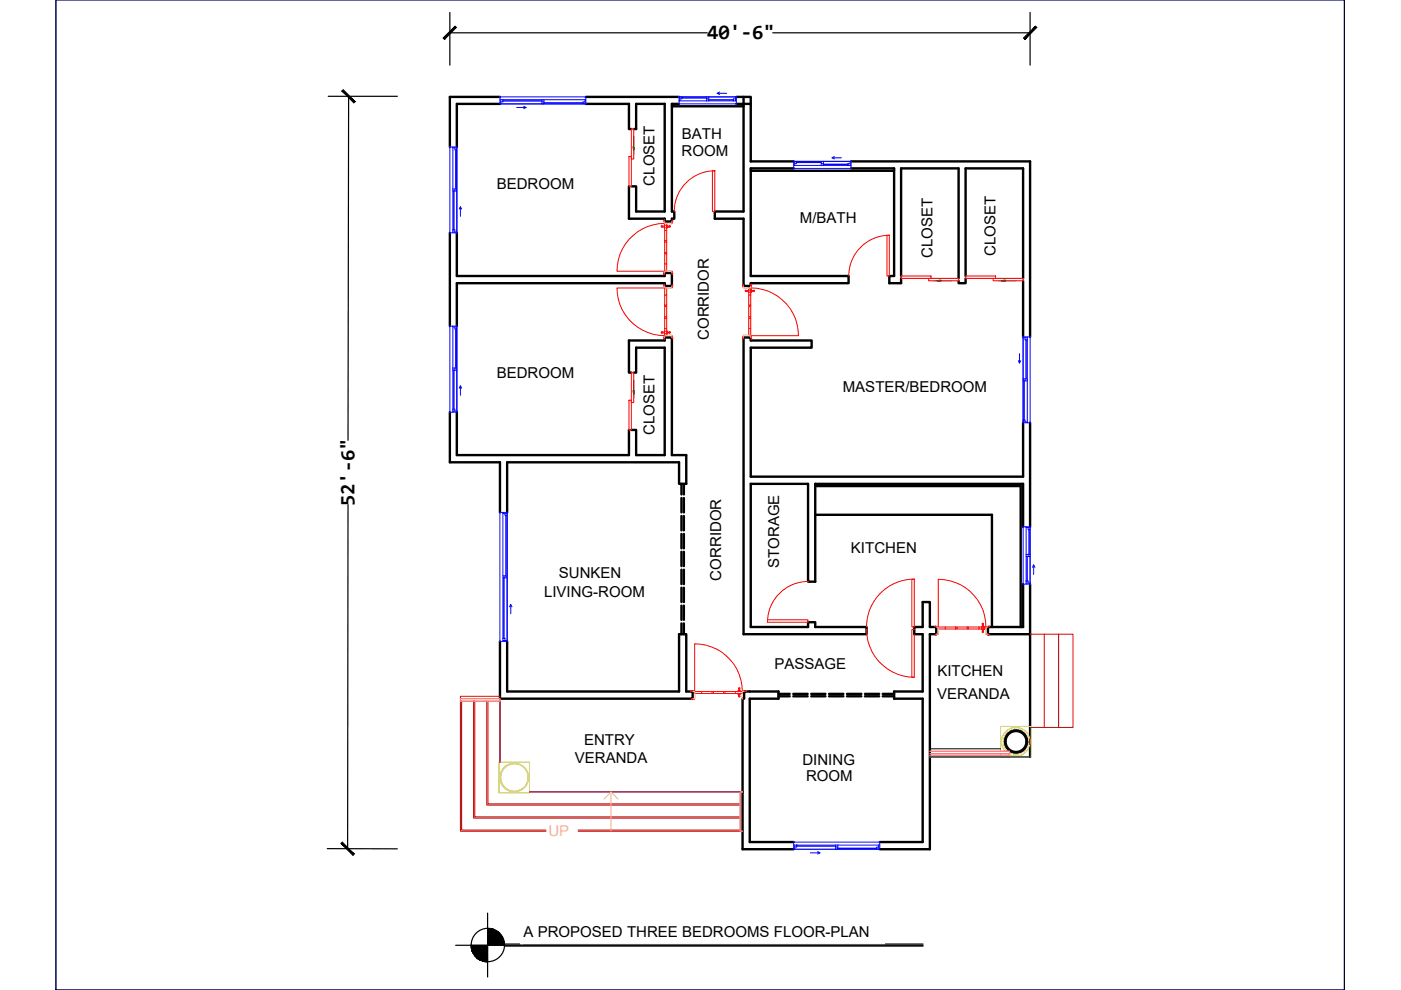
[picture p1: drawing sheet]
<svg xmlns="http://www.w3.org/2000/svg" width="297mm" height="210mm" viewBox="0 0 297 210" stroke-linecap="round" stroke-linejoin="round" font-family="sans-serif">
<!-- layer: A-WALL -->
<g fill="none" stroke="#000" stroke-width=".51">
<path d="M106 20.5h-10.6v10.7M106 22h-9.1v9.2M124.2 22h9.1v5.4h.6M124.2 20.5h19.8M134.4 27.4h.5v-5.4h6v22.8h-6v-5.3h-1M142.5 22.5h15.1M144 22h-1.5v22.8h.5v1.6h-.5v.6h-1.6v-.6h-7.6v-6.9M156.1 20.5h3.1v13.7h9.1M156.1 22h3.1M157.6 20.5v24.3h-6v1.6h6v14.2h1.6v-.6h20.7v-1.5h-20.7v-22.8h9.1M159.2 36.2h30.4M180.4 35.7h9.2v22.8h-1v1.5h2.5v-1"/>
<path d="M180.4 34.2h38v37.2M95.4 49.4v19.7M96.9 49.4v9.1h44v-.6h1.6v2.7h-1.6v-.6h-44v9.1M191.1 58.5v-22.8h12.1v23.3M204.7 59v1h-1.5v-.5M204.7 58.5v-22.8h12.2v23.3M216.9 59.5v11.9M133.9 79h-.6v-6.8h7.6v-.6h1.6v24.9h3v6.1h-1.5v-4.6h-36.5v10.6M134.4 79h.5v-5.3h6v22.8h-6v-5.3h-1M95.4 87.4v10.6h10.6v10.6M96.9 87.4v9.1h36.4v-5.3M216.9 89.6v11.5h-57.7v-27.4h12.9v-1.5h-12.9v-.6h-1.6v62.9h26.1v-1.6h-10.9v-1h-1.5v1h-12.1v-30.3h12.1v20.7h1.5v-20.7h44.1v9.1"/>
<path d="M218.4 89.6v22.1M144.5 102.6v2.2M144.5 105.6v3M144.5 109.4v3.1M144.5 113.2v3.1M144.5 117v3M145 102.6v2.2M145 105.6v3M145 109.4v3.1M145 113.2v3.1M145 117v3M172.8 103.1h43.6v29.8"/>
<path d="M172.8 109.1h37.5v23.8M106 136v12.1h40.9v-1.5h-1.4v-12.1h-1.5v12.1h-36.5v-10.6M144.5 120.8v3M144.5 124.6v3M144.5 128.4v3M144.5 132.2v2.3M145 120.8v3M145 124.6v3M145 128.4v3M145 132.2v2.3M216.9 123.8v9.1h-7.4v1.6h8.9M218.4 123.8v36.7"/>
<path d="M165.1 147.1h2.3M165.1 147.6h2.3M168.2 147.1h3M168.2 147.6h3M172 147.1h3M172 147.6h3M175.8 147.1h3M175.8 147.6h3M179.6 147.1h3M179.6 147.6h3M183.4 147.1h3M183.4 147.6h3"/>
<path d="M187.2 147.1h2.4M187.2 147.6h2.4M168.3 178.5h-9.3v-30.4h6.1v-1.5h-7.3v1.5h-.4v32h10.9M186.5 178.5h9.1v-30.4h-6v-1.5h6v-12.1h-1.8v-1.6h1.8v-5.3h1.5v5.3h1.4v1.6h-1.4v45.6h-10.6"/>
<circle cx="215.4" cy="157.2" r="2.22"/>
</g>
<!-- layer: A-FLOR -->
<path d="M218.4 134.5v19.5M106 148.6v13M112.3 167.9h44.6" fill="none" stroke="#6e00dd" stroke-width=".21"/>
<!-- layer: A-DETL-GENF -->
<g fill="#0d0" stroke="#0d0" stroke-width=".21">
<path d="M198.7 59.5l.7-.1v.1zM198.7 59.5l.7 .2v-.2z"/>
<path d="M212.3 59.5l.8-.1v.1zM212.3 59.5l.8 .2v-.2z"/>
<path d="M134.2 82.8h.2v.8zM134.4 82.8v.8l.1-.8z"/>
<path d="M134.2 31.2h.2v.7zM134.4 31.2v.7l.1-.7z"/>
</g>
<path d="M134.4 28.9v3l-.2-.7h.3l-.1 .7M198.7 59.5l.7 .2v-.3l-.7 .1h3M212.3 59.5l.8 .2v-.3l-.8 .1h3.1M134.4 80.5v3.1l-.2-.8h.3l-.1 .8" fill="none" stroke="#0d0" stroke-width=".21"/>
<!-- layer: A-DOOR -->
<g fill="none" stroke="#f00" stroke-width=".21">
<path d="M133.3 33.2h.6v6.3h-.6zM133.9 27.4h.5v6.3h-.5zM151 36.2h.6v8.6h-.6zM151.6 36.2a8.6 8.6 0 0 0-8.6 8.6M140.4 48.1h.1M140.4 48.1h.5M140.8 46.8l.1 .4M140.8 58.2h.1M140.8 46.6h.1M140.9 58v.2M140.9 46.6v.2M140.9 47.9l-.5 .1"/>
<path d="M140.9 47.4h.5v1.5M140.9 48.9v-1.5a10.1 10.1 0 0 0-10.1 10.1h10.1M140.9 56v1.5h.5v-1.5M140.9 53.8v2.2h.5v-2.2M140.9 51.3v2.2h.5v-2.2M140.9 48.9v2.1h.5v-2.1M140.9 57.9v-.3l-.1 .5M140.9 47v.2M140.9 51v.3M140.9 53.5v.3M140.9 47.8v.5M140.9 53.8h.5"/>
<path d="M140.9 51.3h.5M140.9 48.9h.5M141.4 47.8v.5M141.4 51v.3M141.4 53.5v.3M141.4 47.9l.5 .1M141.8 48.1h-.4M142.5 47v.3l.1-.3M142.5 58.1h.1M142.5 46.7h.1M142.5 57.8v.1M142.5 46.9v.1"/>
<path d="M142.6 57.9v.2M142.6 46.7v.2M142.6 57.7l-.1-.2v.4M142.6 57.6v.2M188 49.9h.6v8.6h-.6zM188.6 49.9a8.6 8.6 0 0 0-8.6 8.6M191.1 58.5h6.3v.5h-6.3zM196.9 59h6.3v.5h-6.3zM204.7 58.5h6.4v.5h-6.4zM210.6 59h6.3v.5h-6.3zM133.9 79h.5v6.4h-.5zM140.4 70.5l.5 .1"/>
<path d="M140.8 60.5l.1 .3M140.8 71.9h.1M140.8 60.3h.1M140.9 71.7v.2M140.9 60.3v.2M140.9 70.2v.6M140.9 70.4l-.5 .1M140.9 61.1h-10.1a10.1 10.1 0 0 0 10.1 10.1M140.9 62.5v-1.4h.5v1.4M140.9 62.5h.5v2.2h-.5zM140.9 65h.5v2.2h-.5zM140.9 67.5h.5v2.2h-.5z"/>
<path d="M140.9 71.6v-.3l-.1 .4M140.9 60.6v.3M140.9 64.7v.3M140.9 67.2v.3M140.9 69.7v1.1M141.4 69.7v1.4h-.5v-.3M141.4 70.2v.6M141.4 64.7v.3M141.4 67.2v.3M141.4 70.4h.5v.2h-.5M142.5 60.6v.4l.1-.4M142.5 71.8h.1"/>
<path d="M142.5 60.4h.1M142.5 71.5v.1M142.5 60.6v.1M142.6 71.6v.2M142.6 60.4v.2M142.6 71.3l-.1-.1v.4M142.6 71.3v.2M157.6 71.2v.4M157.6 61h.1M157.6 60.6v.4M157.6 71.3l-.1 .4 .1 .1M157.6 71.2v.1"/>
<path d="M157.6 60.4l-.1 .1 .1 .2M158.2 61.8h.5M158.2 61.8h.1M158.7 61.6l-.5 .1M158.7 69.7v1.4h.5v-1.4M158.7 67.5h.5v2.2h-.5zM158.7 65h.5v2.2h-.5zM158.7 62.5h.5v2.2h-.5zM158.7 61.5v.4M158.7 64.7v.3M158.7 67.2v.3M159.2 61.5v.4"/>
<path d="M159.2 61.5v-.4h-.5v1.4M159.2 60.6v.3M159.2 71.6l.1-.3v.4M159.2 60.3h.1M159.2 61.5v1M159.2 64.7v.3M159.2 67.2v.3M159.2 61.1a10.1 10.1 0 0 1 10.1 10.1h-10.1M159.2 61.6l.5 .1M159.3 60.5v.3M159.3 60.3v.2M159.3 71.7l.1 .2h-.2"/>
<path d="M159.7 61.7l-.5 .1M133.3 84.9h.6v6.3h-.6zM162.7 131.4h8.6v.5h-8.6zM171.3 123.3a8.6 8.6 0 0 0-8.6 8.6M183.7 133.4a10.1 10.1 0 0 0 10.1 10.2M193.3 122.8h.5v10.1h-.5zM193.8 133.4h-.5v10.2h.5v-9.1M193.9 122.8a10.1 10.1 0 0 0-10.2 10.1M198.3 134.5v.1h.2M198.5 134.6h.1M198.5 134.5h.4h-.3M198.7 132.8l-.4-.1-.1 .2"/>
<path d="M198.7 132.8l.1 .1M198.8 132.9h-.3M200.4 132.9h-1.4v.5h1.4M202.6 132.9h-2.2v.5h2.2M202.6 132.9h.3M202.6 133.4h.3M202.6 132.9v.5M205.1 132.9h-2.2v.5h2.2M205.1 132.9h.3M205.1 133.4h.3M205.1 132.9v.5M207.6 132.9h1"/>
<path d="M207.6 133.4h1M207.6 132.9h-2.2v.5h2.2M207.6 132.9v.5M208.1 132.9h.1M208.2 132.9h.4M208.2 132.9h.1M208.2 133.4h.1M208.3 133.4v.5M208.3 132.4v.5M208.4 132.4l.1 .5M208.5 133.4l-.1 .5M208.6 133.4h-.4"/>
<path d="M208.6 132.9h.4v.5h-.4M209 132.9a10.1 10.1 0 0 0-10.1-10.1v10.1M209.3 132.8l-.1 .1h.3M209.3 132.8l.4-.1 .1 .2M209.5 134.5h-.4h.3M209.7 134.5v.1M209.7 134.6h-.3M146.6 148.1v.2M146.6 148.2l.2 .1M146.9 148.1l.3 .1M147.1 146.6h-.2M147.1 146.5l-.5-.1-.1 .2"/>
<path d="M147.2 148.2h-.3M147.3 146.6v-10.1a10.1 10.1 0 0 1 10.1 10.1h-1.5M148.8 146.6h-1.5v.4h1.5M151 146.6h-2.2v.4h2.2M151 146.6h.3M151 147h.3M151 146.6v.4M153.4 146.6h-2.1v.4h2.1M153.4 146.6h.3M153.4 147h.3M153.4 146.6v.4M155.9 146.6h-2.2v.4h2.2"/>
<path d="M155.9 146.6v.4M156.5 146.6h.5M156.6 146.6v-.5h.2v.5M156.6 147.1v.4h.2v-.4M157 147l-.5 .1M157.4 146.6v.4h-1.5M157.4 148.1v.1M157.7 146.5l.4-.1 .1 .2M157.7 146.5l-.1 .1h.2"/>
<circle cx="140.3" cy="48" r=".15"/>
<circle cx="142" cy="48" r=".15"/>
<circle cx="140.3" cy="70.5" r=".15"/>
<circle cx="142" cy="70.5" r=".15"/>
<circle cx="158.1" cy="61.7" r=".15"/>
<circle cx="159.8" cy="61.7" r=".15"/>
<circle cx="208.4" cy="132.3" r=".15"/>
<circle cx="208.4" cy="134" r=".15"/>
<circle cx="156.7" cy="147.7" r=".15"/>
<circle cx="156.7" cy="146" r=".15"/>
</g>
<!-- layer: A-GENM -->
<g fill="none" stroke="#dd6e6e" stroke-width=".21">
<path d="M140.9 48.3v.1M140.9 47.7v.1M141.4 47.7v.1M141.4 48.3v.1M140.9 70.2h.1M140.9 70.8h.1M141.4 70.2h.1M141.4 70.8h.1M158.7 62h.1M158.7 61.4h.1M159.2 61.4h.1M159.2 62h.1"/>
<path d="M208.1 133.4h.1M208.1 132.9h.1M208.7 132.9h.1M208.7 133.4h.1M156.4 146.6h.1M156.4 147v.1M157 146.6h.1M157 147.1h.1M157 147v.1"/>
</g>
<!-- layer: A-DOOR-FRAM -->
<path d="M140.9 57.9v-.4h.5v-.1h1.1v.5M140.9 47v.4l.5 .1h1.1v-.5M140.9 71.6v-.4h.5v-.2h1.1v.6M140.9 60.6v.5h.5h1.1v-.5M157.6 60.6v.5h1.6v-.5M157.6 71.6v-.6l1.6 .2v.4M198.5 132.9h.4l.1 .5v1.1h-.5M209.5 132.9h-.5v.5v1.1h.5M146.9 146.6h.4l.1 .4v1.1h-.5M157.8 146.6h-.4l-.1 1.5h.1" fill="none" stroke="#ffbf7f" stroke-width=".21"/>
<!-- layer: A-GLAZ -->
<g fill="none" stroke="#00f" stroke-width=".21">
<path d="M152.1 19.8h2M152.6 19.5l-.5 .3 .5 .2M95.4 31.2h1.5v18.2h-1.5zM96 31.2v8.9M96 31.3h.9M96.9 31.2v.6h-.5v-.5M106 20.5h18.2v1.5h-18.2zM106 21.1h8.9M106.2 21.1v.9M106.6 21.1v.5h-.4M109.6 22.8h1.9M111 22.5l.5 .3-.5 .2"/>
<path d="M114.9 21.1h.4v.9h-.4zM114.9 21.6h.4M115.3 21.1h8.9M124 21.6h-.4v.4h.6M124 21.1v.9M144 20.5h.6v.5h-.5M144 20.5h12.1v1.5h-12.1zM144 21.4h5.8M144.1 20.5v.9M149.8 20.5h.5v.9h-.5zM149.8 21h.5M150.3 21.4h5.8"/>
<path d="M156 21h-.5v.4M156 20.5v.9M168.3 34.2h.6v.4h-.4M168.3 34.2h12.1v1.5h-12.1zM168.3 35.1h5.8M168.5 34.2v.9M174.1 34.2h.5v.9h-.5zM174.1 34.6h.5M174.6 35.1h5.8M176.4 33.5h2M176.9 33.2l-.5 .3 .5 .2M180.3 34.6h-.5v.5"/>
<path d="M180.3 34.2v.9M96 40.1h.9v.4h-.9zM96 40.5v8.9M96 48.7h.4v.5M96 49.2h.9M96.4 40.1v.4M97.4 44.3l.2-.5 .3 .5M97.6 43.8v2.1M95.4 69.1h1.5v18.3h-1.5zM96 78h.9v.5h-.9zM96 69.1v8.9M96 78.5v8.9"/>
<path d="M96 69.3h.9M96.4 78v.5M96.9 69.1v.7h-.5v-.5M215.9 76.5l.3 .5 .2-.5M216.2 75v2M216.9 71.4h1.5v18.2h-1.5zM216.9 71.6h.9M217.3 71.6v.5h.5M217.8 71.4v8.9M96 86.8h.4v.4M96 87.2h.9M97.4 82.3l.2-.5 .3 .5"/>
<path d="M97.6 81.8v2M216.9 80.3h.9v.4h-.9zM216.9 89.5h.9M217.3 89.5v-.5h-.4v.6M217.3 80.3v.4M217.8 80.7v8.9M106 108.6h1.5v27.4h-1.5zM106.6 108.6v13.5M106.6 108.9h.9M107.5 108.6v.7h-.4v-.4M216.9 111.7h1.5v12.1h-1.5zM217.6 117.5h.8v.5h-.8z"/>
<path d="M217.6 111.7v5.8M217.6 118v5.8M217.6 111.9h.8M218 117.5v.5M218.4 111.7v.6h-.4v-.4M219.2 119.8v2M106.6 122.1h.9v.4h-.9zM106.6 122.5v13.5M106.6 135.4h.5v.4M106.6 135.8h.9M107.1 122.1v.4M108 128.7l.3-.5 .2 .5"/>
<path d="M108.3 128.2v1.9M217.6 123.2h.4v.4M217.6 123.6h.8M218.9 120.3l.3-.5 .2 .5M168.3 178.5h18.2v1.6h-18.2zM168.3 179.2h8.9M168.5 179.2v.9M168.9 179.2v.4h-.4M177.2 179.2h.4v.9h-.4zM177.2 179.6h.4M177.6 179.2h8.9M186.3 179.6h-.4v.5h.6"/>
<path d="M186.3 179.2v.9M171.8 180.8h2.1M173.4 180.6l.5 .2-.5 .3"/>
</g>
<g fill="none" stroke="#00f" stroke-width=".3">
<path d="M96.6 31.8v8.3M106.6 21.4h8.3M115.3 21.8h8.3M144.6 20.8h5.2M150.3 21.2h5.2M168.9 34.4h5.2M174.6 34.9h5.2M96.2 40.5v8.2M96.2 78.5v8.3M96.6 69.8v8.2M217.6 72.1v8.2M217.1 80.7v8.3"/>
<path d="M107.3 109.3v12.8M217.8 118v5.2M218.2 112.3v5.2M106.8 122.5v12.9M168.9 179.4h8.3M177.6 179.8h8.3"/>
</g>
<!-- layer: A-COLS -->
<g fill="none" stroke="#dd0" stroke-width=".21">
<path d="M212.1 159.3v-5.3h6.5v6.5h-6.5M212.1 159.8v.3M212.8 157.7l.1 .2M212.8 156.6v.6M213 158.2v.2M213 156.1v.1M213.1 159.3a3 3 0 0 1 1.4-5 3 3 0 0 1 3.9 3.4 3 3 0 0 1-4.7 2.1M213.2 158.7l.1 .1M213.3 155.6l-.1 .2M213.6 159.1l.1 .1M213.7 159.3l-.5-.5-.4-1 .1-1.4a2.64 2.64 0 0 1 3.5-1.6 2.64 2.64 0 0 1 1.3 3.7 2.64 2.64 0 0 1-3.7 1M213.7 155.2l-.2 .2"/>
<path d="M214 159.2a2.48 2.48 0 0 1 .2-4.1 2.48 2.48 0 0 1 3.7 1.9 2.48 2.48 0 0 1-3.3 2.5l-.5-.2M214.1 159.5h.1M214.2 154.9l-.2 .1M214.6 159.7h.1M214.6 154.7h-.1M215.2 154.6h-.1M215.7 159.8v.1M216.2 154.7h.1M216.3 159.7l-.1 .1M216.7 154.9l.1 .1M216.9 159.4l-.3 .2M217.1 155.2l.1 .1"/>
<path d="M217.3 159.1l-.2 .2M217.5 155.6l.1 .1M217.6 158.7l-.1 .1M217.8 156.1l.1 .1M217.9 158.2l-.1 .1M218 156.5v.2M218.1 157.2l-.1 .6M105.8 161.6h6.5v6.5h-6.5z"/>
<circle cx="109" cy="164.9" r="3"/>
<circle cx="109.1" cy="164.8" r="2.9"/>
</g>
<!-- layer: A-WALL -->
<path d="M197.1 158.8h15M214 159.2a2.48 2.48 0 0 1 .2-4.1 2.48 2.48 0 0 1 3.7 1.9 2.48 2.48 0 0 1-3.3 2.5l-.5-.2M197.1 160.5h21.3" fill="none" stroke="#000" stroke-width=".21"/>
<!-- layer: S-STRS -->
<path d="M218.4 134.5h9.1v19.7h-8.9M221.4 134.5v19.7M224.5 134.5v19.7M97.6 148.6v27.6h59.3M97.9 148.6v27.4h59M100.4 148.6v24.9h56.5M100.7 148.6v24.6h56.2M103.2 148.6v22.1h53.7M103.5 148.6v21.8h53.4M106 147.6h-8.4v.5M106 148.6v13M112.3 167.9h44.6" fill="none" stroke="#b80000" stroke-width=".21"/>
<!-- layer: A-FLOR-HRAL -->
<path d="M97.6 148.1h8.4v.5h-8.4zM197.1 159.3h16.9v.5h-16.9M156.9 167.9h.5h-.5v8.3h.5h-.5zM214 160.1h-16.9h16.9v.4h-16.9h16.9M214 160.3h.1" fill="none" stroke="#ff7f7f" stroke-width=".21"/>
<!-- layer: S-STRS-ANNO -->
<path d="M129.5 167.9l-1.5 1.5M131.1 169.4l-1.6-1.5v8.3" fill="none" stroke="#ffbf7f" stroke-width=".21"/>
<!-- layer: S-STRS-IDEN -->
<path d="M116 174.5v4.2l6.4-4.2zM116 178.7l6.4-4.2v4.2z" fill="#fff" stroke="#fff" stroke-width=".21"/>
<!-- layer: A-TEXT -->
<g fill="#fff" stroke="#fff" stroke-width=".21">
<path d="M180.1 114.4v4.2l14.6-4.2zM180.1 118.6l14.6-4.2v4.2z"/>
<path d="M162.3 104.5v16.4h4.2zM162.3 104.5h4.2v16.4z"/>
<path d="M178.4 80.3v4.2l31.2-4.2zM178.4 84.5l31.2-4.2v4.2z"/>
<path d="M169.2 44.4v4.2l12.7-4.2zM169.2 48.6l12.7-4.2v4.2z"/>
<path d="M144.2 26.6v7.7l10.6-7.7zM144.2 34.3l10.6-7.7v7.7z"/>
<path d="M135.9 78.9v13.7h4.2zM135.9 78.9h4.2v13.7z"/>
<path d="M105 37.2v4.2l17.1-4.2zM105 41.4l17.1-4.2v4.2z"/>
<path d="M163.9 139v4.1l15.9-4.1zM163.9 143.1l15.9-4.1v4.1z"/>
<path d="M123.5 155.2v4.1l11.7-4.1zM123.5 159.3l11.7-4.1v4.1z"/>
<path d="M198.1 145.3v4.2l16.6-4.2zM198.1 149.5l16.6-4.2v4.2z"/>
<path d="M118.1 119.8v4.2l14-4.2zM118.1 124l14-4.2v4.2z"/>
<path d="M115.1 123.7v4.2l22-4.2zM115.1 127.9l22-4.2v4.2z"/>
<path d="M169.8 159.4v4.2l11.9-4.2zM169.8 163.6l11.9-4.2v4.2z"/>
<path d="M170.6 162.8v4.1l10.5-4.1zM170.6 166.9l10.5-4.1v4.1z"/>
<path d="M121.3 159v4.2l16.5-4.2zM121.3 163.2l16.5-4.2v4.2z"/>
<path d="M110.4 195.9v4.2l77.1-4.2zM110.4 200.1l77.1-4.2v4.2z"/>
<path d="M150.1 105.3v18.2h4.1zM150.1 105.3h4.1v18.2z"/>
<path d="M147.4 54.2v18.3h4.2zM147.4 54.2h4.2v18.3z"/>
<path d="M105 77.2v4.2l17.1-4.2zM105 81.4l17.1-4.2v4.2z"/>
<path d="M135.9 26.1v13.7h4.2zM135.9 26.1h4.2v13.7z"/>
<path d="M194.9 41.5v13.6h4.2zM194.9 41.5h4.2v13.6z"/>
<path d="M208.2 41.1v13.7h4.1zM208.2 41.1h4.1v13.7z"/>
<path d="M198.4 140.5v4.2l14.6-4.2zM198.4 144.7l14.6-4.2v4.2z"/>
</g>
<g fill="#000" stroke="#000" stroke-width=".21">
<path d="M102.2 203.7h1.2v.2z"/>
<path d="M103.4 196.9h.6zM103.4 196.9l1.2 .1zM103.4 196.9l1.2 .1h-1.2zM103.4 197l1.8 .3-.6-.3zM103.4 197l1.8 .3h-1.8zM103.4 197.3l2.3 .4-.5-.4zM103.4 197.3l2.3 .4h-2.3zM103.4 197.7l2.7 .4-.4-.4zM103.4 197.7l2.7 .4h-2.7zM103.4 198.1l3.1 .5-.4-.5zM103.4 198.1l3.1 .5h-3.1zM103.4 198.6l3.3 .6-.2-.6zM103.4 198.6l3.3 .6h-3.3zM103.4 199.2l3.5 .6-.2-.6zM103.4 199.2l3.5 .6h-3.5zM103.4 199.8l3.5 .6v-.6zM103.4 199.8l3.5 .6h-3.5z"/>
<path d="M102.2 203.7l1.2 .2zM102.7 203.9h.7z"/>
<path d="M99.8 200.4l3.6 .6v-.6zM99.8 200.4l3.6 .6h-3.5zM99.9 201l3.5 .6v-.6zM99.9 201l3.5 .6h-3.4zM100 201.6l3.4 .6v-.6zM100 201.6l3.4 .6h-3.1zM100.3 202.2l3.1 .5v-.5zM100.3 202.2l3.1 .5h-2.7zM100.7 202.7l2.7 .4v-.4zM100.7 202.7l2.7 .4h-2.3zM101.1 203.1l2.3 .4v-.4zM101.1 203.1l2.3 .4h-1.8zM101.6 203.5l1.8 .2v-.2zM101.6 203.5l1.8 .2h-1.2z"/>
</g>
<g fill="none" stroke="#000" stroke-width=".25">
<path d="M103.4 193.6v13.6M96.6 200.4h99.1M106.9 200.6h88.8M106.9 200.2h88.8"/>
<circle cx="103.4" cy="200.4" r="3.5"/>
</g>
<!-- layer: A-DIM -->
<path d="M95.4 2.6v11.2M95.4 7h54.5M163.8 7h54.6M218.4 2.6v11.2M69.6 20.4h14.6M73.9 20.4l-.1 73M73.8 107l-.1 72.9M69.4 179.9l14.8 .1" fill="none" stroke="#000" stroke-width=".25"/>
<g fill="#000" stroke="#000" stroke-width=".21">
<path d="M96.5 5.6l-2.3 2.8 2.6-2.6zM93.9 8.1l2.6-2.5-2.3 2.8z"/>
<path d="M217 8.1l.3 .3 2.2-2.8zM219.5 5.6l.3 .2-2.5 2.6z"/>
<path d="M72.5 19.3l2.5 2.5 .3-.2zM72.5 19.3l.3-.3 2.5 2.6z"/>
<path d="M72.6 178.5l-.3 .3 2.8 2.3zM72.3 178.8l2.8 2.3-.3 .3z"/>
</g>
<!-- layer: Viewport -->
<path d="M11.9 0h273.1v209.9h-273.1z" fill="none" stroke="#00f" stroke-width=".21"/>
<!-- layer: A-DIM -->
<path d="M11.9 0h273.1v209.9h-273.1z" fill="none" stroke="#000" stroke-width=".21"/>
<g font-size="4.4">
<text x="149.9" y="8.3">40'-6&quot;</text>
<text x="75.1" y="107.3" transform="rotate(-90 75.1 107.3)">52'-6&quot;</text>
</g>
<g font-size="3.2">
<text x="144.6" y="29.4">BATH</text>
<text x="144.5" y="33">ROOM</text>
<text x="105.3" y="40.1">BEDROOM</text>
<text x="138.8" y="39.3" transform="rotate(-90 138.8 39.3)">CLOSET</text>
<text x="169.6" y="47.3">M/BATH</text>
<text x="197.7" y="54.7" transform="rotate(-90 197.7 54.7)">CLOSET</text>
<text x="211" y="54.3" transform="rotate(-90 211 54.3)">CLOSET</text>
<text x="150.3" y="72.1" transform="rotate(-90 150.3 72.1)">CORRIDOR</text>
<text x="105.3" y="80.1">BEDROOM</text>
<text x="178.7" y="83.2">MASTER/BEDROOM</text>
<text x="138.8" y="92.2" transform="rotate(-90 138.8 92.2)">CLOSET</text>
<text x="180.4" y="117.3">KITCHEN</text>
<text x="118.5" y="122.7">SUNKEN</text>
<text x="152.9" y="123.1" transform="rotate(-90 152.9 123.1)">CORRIDOR</text>
<text x="165.2" y="120.5" transform="rotate(-90 165.2 120.5)">STORAGE</text>
<text x="115.4" y="126.5">LIVING-ROOM</text>
<text x="164.2" y="141.8">PASSAGE</text>
<text x="198.8" y="143.3">KITCHEN</text>
<text x="198.7" y="148.2">VERANDA</text>
<text x="121.9" y="161.9">VERANDA</text>
<text x="123.8" y="158">ENTRY</text>
<text x="170.1" y="162.3">DINING</text>
<text x="170.9" y="165.6">ROOM</text>
<text x="111" y="198.8">A PROPOSED THREE BEDROOMS FLOOR-PLAN</text>
</g>
<text font-size="3.2" fill="#ffbf7f" x="116.3" y="177.3">UP</text>
</svg>
